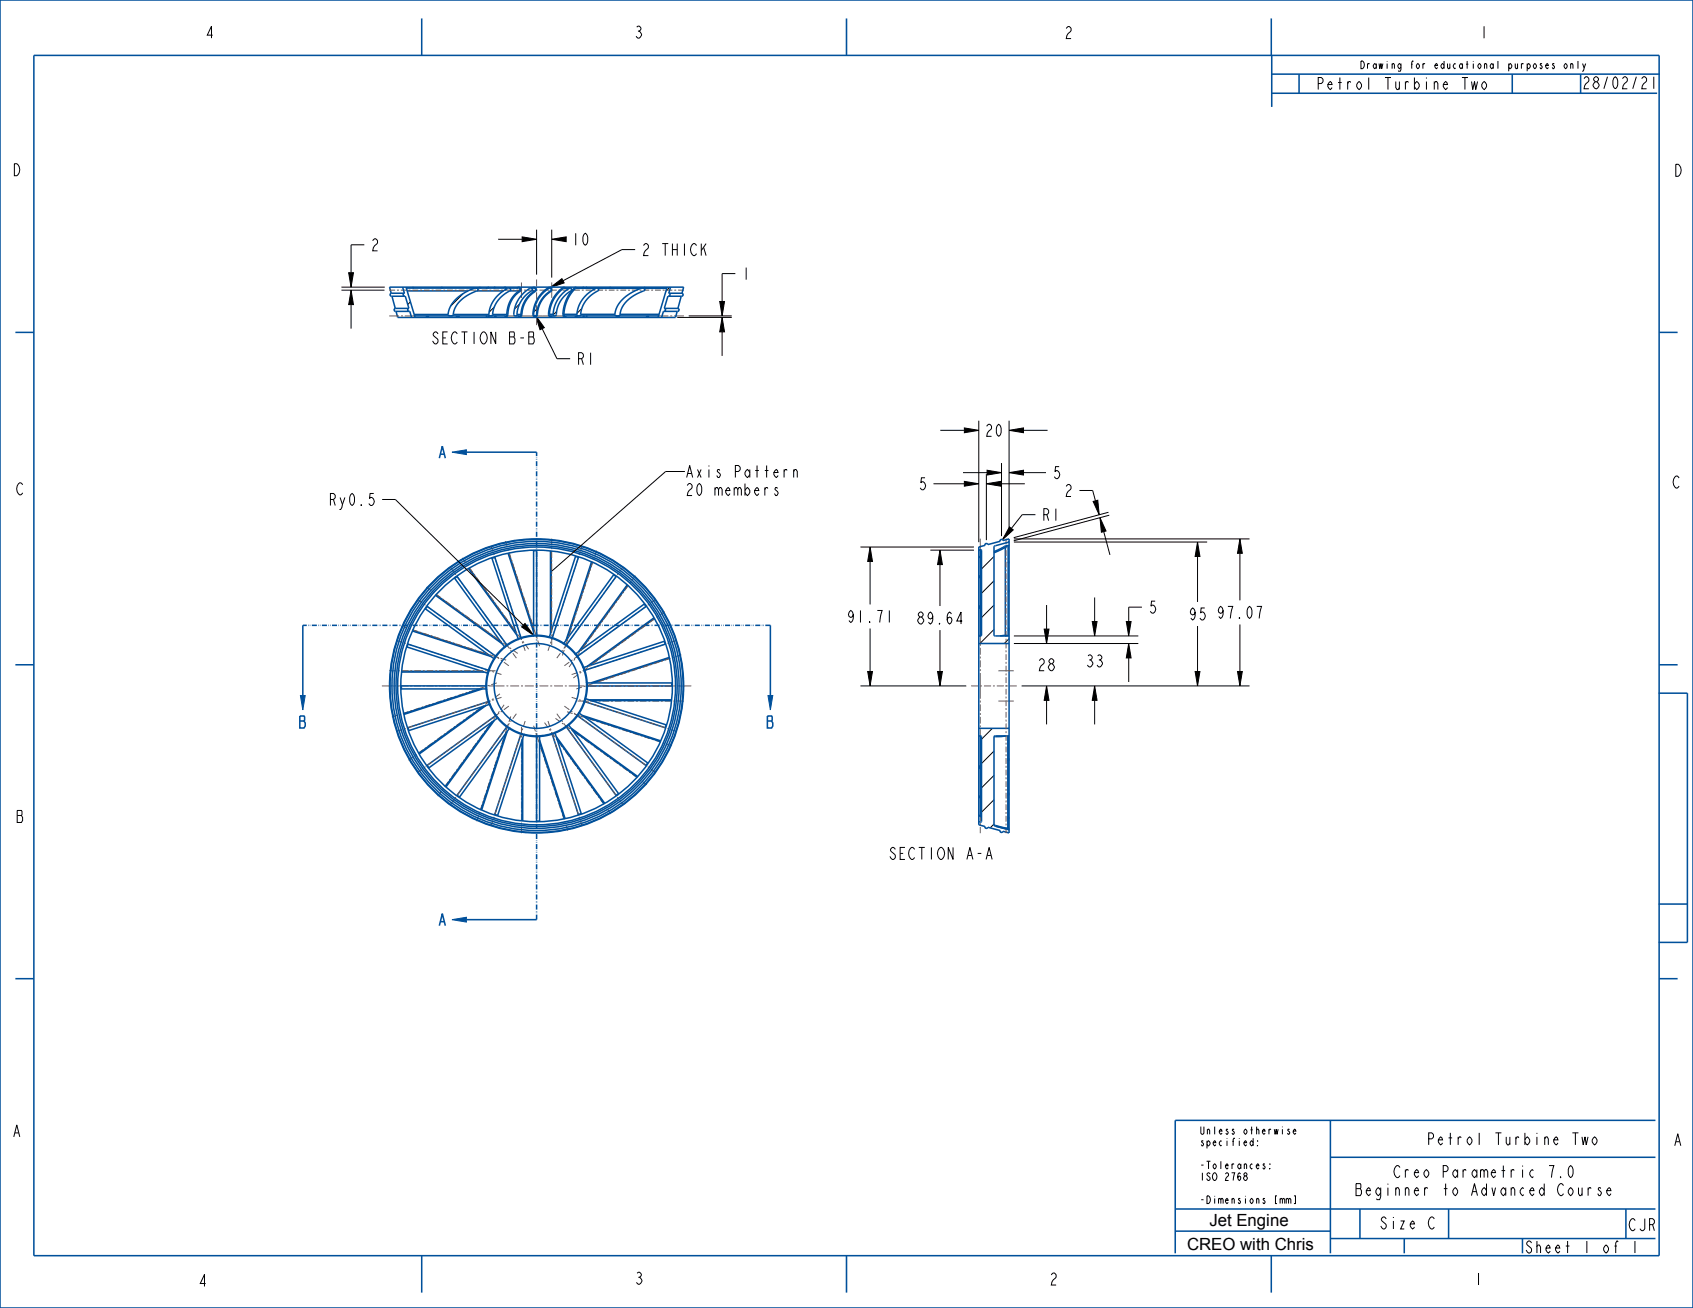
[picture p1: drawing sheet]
<svg xmlns="http://www.w3.org/2000/svg" width="559mm" height="432mm" viewBox="0 0 559 432" stroke-linecap="round" stroke-linejoin="round" font-family="sans-serif">
<path d="M253.5 229.6h1.6l-.8 4.8z" fill="#00509b"/>
<path d="M253.5 229.6h1.6l-.8 4.8z" fill="none" stroke="#00509b" stroke-width=".33"/>
<path d="M253.3 236.4h1.4l.2 .3-.2 1.3 .4 .7v1l-.4 .6h-1.4zM253.3 238h1.4" fill="none" stroke="#00509b" stroke-width=".51"/>
<path d="M99.2 229.6h1.5l-.8 4.8z" fill="#00509b"/>
<path d="M99.2 229.6h1.5l-.8 4.8z" fill="none" stroke="#00509b" stroke-width=".33"/>
<path d="M99 236.4h1.3l.2 .3-.2 1.3 .4 .7v1l-.4 .6h-1.3zM99 238h1.3" fill="none" stroke="#00509b" stroke-width=".51"/>
<path d="M149.2 303.6l4.7-.8v1.6z" fill="#00509b"/>
<path d="M149.2 303.6l4.7-.8v1.6z" fill="none" stroke="#00509b" stroke-width=".33"/>
<path d="M145 305.6l1-4 1 4M145.4 304.3h1.2" fill="none" stroke="#00509b" stroke-width=".51"/>
<path d="M149.2 149.3l4.7-.8v1.6z" fill="#00509b"/>
<path d="M149.2 149.3l4.7-.8v1.6z" fill="none" stroke="#00509b" stroke-width=".33"/>
<g fill="none" stroke="#00509b" stroke-width=".51">
<path d="M0 0h558.8v431.8h-558.8zM11.2 18.3h536.4v396.2h-536.4zM139.2 6.1v12.2M279.4 6.1v12.2M419.6 6.1v12.2M419.8 18.2v17.1M419.8 30.8h127.2M419.8 24.5h128.1M428.8 24.5v6.3M499.1 24.5v6.3M129.1 96.8l-.3 .6 .4 .4h4.4M129.1 96.8l-.5-2h97l-.5 2"/>
<path d="M129.1 96.8h4.4M129.4 97.8l1.1 4M132.9 94.8l.6 2M133.5 96.8l-.4 .6 .5 .4M133.6 97.8l1.4 4M134 94.8l3 10M134.1 95.1h32.5l.4 .4M134.4 96h20.1M136.5 95v.1M136.5 95l.1 .1M136.5 95l-.4 .1M146.1 95l.1 .1"/>
<path d="M146.1 95l-.6 .1M146.1 95v.1M157.4 96l.4-.3-.1-.4-1.2-.1-2.9 1.3-2.4 1.6-2.3 2.7-.7 1.4-.3 1.6M157.4 96l-3 1.4-2.6 2-1.5 2.1-.7 2.3M157.4 96h8.7M158.7 95l.2 .1M158.7 95l-.8 .1M158.7 95v.1M160.6 95l-.2 .1M160.6 94.8v.3M161.1 95h.1M161.1 95l-.2 .1"/>
<path d="M161.1 95l-.1 .1M161.1 95l.2 .1M163.1 95l-.2 .1M163.1 95l.2-.1 .3 .2M163.1 95l-.1 .1M163.1 95.1h.1M166.4 95l-.2 .1M166.4 95l.5-.1 .4 .4M166.4 95v.1M167.9 95.1l-2.4 1.4-2.2 2.2-1.3 2.4-.6 2.7M167.9 95.1l.6 .4-.2 .5M167.9 95.1h3.3l.4 .4-.2 .5"/>
<path d="M168.3 96l-2.3 1.5-1.7 1.8-1.2 2.2-.5 2.3M168.3 96h3.1M170.8 95l-.2 .1M170.8 95l.5-.1 .5 .3 .1 .6-.3 .4M170.8 95l.1 .1M171.4 96l-1.7 1.4-1.3 1.9-.8 2.1-.3 2.4M171.4 96l.2 .2M171.6 96.2l-1.6 1.4-1.2 1.8-.8 2.1-.4 2.3M175.2 95.1l-2.4 1.7-1.9 2.4-.8 1.7-.4 1.8-.1 1.2 .5 .4M175.2 95.1l.5 .4-.3 .5M175.2 95.1l1.3 .1 .3 .4-.3 .4M175.4 96l-1.9 1.5-1.5 1.8-.9 2.2-.5 2.3"/>
<path d="M175.4 96h1.1M175.8 95l-.2 .1M175.8 95l.6-.1 .5 .3 .1 .6-.4 .4M175.8 95l.1 .1M176.5 96l-1.8 1.5-1.5 1.8-.9 2.2-.4 2.3M176.5 96l.1 .2M176.6 96.2l-1.7 1.5-1.4 1.8-.9 2.1-.3 2.2M181 95l-2 1.6-1.6 2.1-1 2.4-.5 2.7M181 95l.2 .2M181 95l.5-.1 .5 .3 .1 .6-.3 .4M181.2 95.2a10.7 10.7 0 0 0-5.1 8.6M181.2 95.2a.5 .5 0 0 1 .7 .1 .5 .5 0 0 1-.2 .7"/>
<path d="M181.7 96a9.7 9.7 0 0 0-4.6 7.8M181.7 96l.1 .2M181.8 96.2l-1.8 1.5-1.3 1.8-1 2.1-.3 2.2M185.7 95l-1.8 1.6-1.5 2.2-1 2.4-.4 2.6M185.7 95l.3 .2M185.7 95l.5-.1 .4 .2M186 95.2l-1.8 1.6-1.5 2.1-1 2.4-.4 2.5M186 95.2h1.9M187.9 95.2l-2.1 1.6-1.7 2-1.1 2.4-.4 2.6M188.2 95.1l.4 .3v.4l-2.1 1.7-1.3 1.6-1.2 2.4-.4 2.5-.5 .3M188.2 95.1l-2.2 .1M188.2 95.1l-.3 .1"/>
<path d="M189.7 95l.3-.1 .3 .2M189.7 95l-1.6 1.9-1.2 2.1-.7 2.2-.4 2.6M189.7 95l.3 .2M190 95.2l-1.6 1.8-1.2 2.1-.7 2.2-.4 2.5M190 95.2h6.7M192.4 95l-.1 .1M192.4 95l.1-.1 .2 .2M192.4 95v.1M192.7 95.1h.1M193.6 95l-.1 .1M193.6 95v.1M193.6 94.9l.2 .2"/>
<path d="M193.6 94.9h.1M193.6 94.9v.1M193.6 94.8v.2M196.7 95.2h.7l.1 .6-2.4 1.7-1.7 1.8-1.2 2.2-.5 2.3M196.7 95.2l-2.5 1.6-1.9 1.9-1.3 2.5-.6 2.6M197.3 95.2h14.2M201.7 95l.1 .1M201.7 95l-.1 .1M201.7 95l-.8 .1M211.5 95.2h1l.3 .5-3.6 1.9-2.3 1.8-1.6 2.1-.6 2.3M211.5 95.2l-3.2 1.5-2.9 2.2-1.7 2.3-.7 2.6M212.4 95.2h7.7"/>
<path d="M213 95l.1 .1M213 95v.1M213 95l-.6 .1M220.1 95.1l-30.1 .1M220.2 94.8l-3 10M220.6 97.8l-1.3 4M220.7 96.8l.4 .6-.5 .4M220.7 96.8h4.4M221.3 94.8l-.6 2M224.8 97.8l-1 4M225.1 96.8l.4 .6-.5 .4h-4.4M5.1 109.7h6.1"/>
<path d="M130.5 101.8l-.4 .6 .5 .4h4.5M130.5 101.8h4.5M130.7 102.8l.6 2h91.7l.5-2M135 101.8l-.4 .6 .5 .4M135.1 102.8l.7 2M136.7 103.8h11.2M140.7 104.3l.4 .3 .3-.3M141.3 104.3h.1M147.9 103.8l.2 .3 .6 .2 .6-.1 .3-.4M149.6 103.8h11.8M150.6 104.3l.5 .3 .5-.3M160.4 104.3l.2 .2"/>
<path d="M160.6 104.3v.5M161 104.3h.2M161.4 103.8l.5 .5 .7-.5M161.4 104.3l-.1 .2-.2-.2M162.6 103.8h4.7M163.2 104.3l.3 .2 .3-.2M167.3 103.8l-.4 .5h-30M167.3 103.8h.3M167.6 103.8l-.4 .7-.6-.2M170.6 103.8l-.5 .5M170.6 103.8h1.3M171.9 103.8h.4"/>
<path d="M171.9 103.8l-.3 .5h-1.5M172.3 103.8l-.5 .7-.8-.2M175.9 103.8h.2M175.9 103.8l.2 .5 .5 .2 .5-.2 .3-.5M176.1 103.8a.5 .5 0 0 0 .5 .5 .5 .5 0 0 0 .5-.5M177.1 103.8h.3M181 103.8l.5 .7 .8-.2M181 103.8h.3M181.3 103.8l.4 .5h1.4M181.3 103.8h1.3M182.6 103.8l.5 .5M185.8 103.8l.4 .7 .7-.2"/>
<path d="M185.8 103.8h.3M186.1 103.8l.5 .5h30.8M186.1 103.8h4.3M189.8 104.3l.4 .2 .3-.2M190.4 103.8l.6 .5 .7-.5M191.7 103.8h11.3M192.5 104.3l.1 .2 .2-.2M192.9 104.3h-.1M193.6 104.3v.2M193.6 104.5h.1M193.6 104.5v.3M193.9 104.3l-.3 .2"/>
<path d="M203 103.8l.2 .3 .6 .2 .6-.1 .3-.4M203.4 104.3l.5 .3 .5-.3M204.7 103.8h12.8M213.4 104.3l.3 .3 .4-.3M213.5 104.3h.1M219.1 102.8l-.7 2M219.3 101.8l.4 .6-.6 .4M219.3 101.8h4.5M223.8 101.8l.3 .6-.5 .4h-4.5M547.6 109.7h6.1M145 151.3l1-4 1 4M145.4 149.9h1.2"/>
<path d="M153.9 149.3h23.2M325.1 179.9v.1M330.1 178.6v.1M330.1 178.7l-4.1 1.1a.5 .5 0 0 0-.6-.4 .5 .5 0 0 0-.3 .6l-2 .6v91.7l2 .5a.5 .5 0 0 0 .3 .6 .5 .5 0 0 0 .6-.3l4.1 1.1M330.1 178.7a.5 .5 0 0 1 .3-.6 .5 .5 0 0 1 .6 .3l2.1-.5v97.1l-2.1-.6a.5 .5 0 0 1-.6 .4 .5 .5 0 0 1-.3-.6M333.1 178.9l-4.6 1.3-.4 .3v29.2l.5 .2h4.5M143.7 196.5l22.1 16M143.9 196.3l21.4 15.6M150.8 190.2h.1M150.8 190.2l-.3 .4-.5 .2 16.5 22.7M150.8 190.2l16.5 22.7M154.6 187.7l16 22"/>
<path d="M154.8 187.6l15.6 21.4M163.3 183.8h.1M163.3 183.8l-.4 .4-.6-.1 8.7 26.8M163.3 183.8l8.6 26.7M167.7 182.6l8.4 25.9M167.9 182.6l8.2 25.2M177.1 181.6h.1M177.1 181.6l-.5 .2-.5-.2v28.1M177.1 181.6v28.1M181.7 181.9v27.2M181.9 181.9v26.5M191 183.8h-.6l-.4-.3-8.7 26.7"/>
<path d="M191 183.8l-8.7 26.7M191 183.8h.1M195.3 185.5l-8.5 25.9M195.5 185.6l-8.2 25.2M203.5 190.2l-.6-.2-.3-.4-16.5 22.7M203.5 190.2l-16.5 22.7M203.5 190.2h.1M207 193.1l-16 22M207.2 193.2l-15.6 21.5M323.1 181.6l.9 .1M323.3 181.6h.1M323.3 181.6l.3 .2"/>
<path d="M323.5 184l.1 .1M323.6 190.6h.1M323.6 199.9l-.4 .6 .4 .4M323.6 190l-.4 .4 .4 .3M323.6 183.6l-.4 .3 .3 .1M323.6 181.8v27.9M324 181.7l-.4 .1M324 181.7v28M331.5 180.4l-3.4 1.7M331.5 180.4l.3 .3M331.8 180.7l-3.7 1.8M331.8 180.7v29"/>
<path d="M332.7 195.4l.1 .1M332.7 180.4l-.9 .3M332.7 180.4v29.3M332.7 194.8l.1 .7M332.7 185.4l.1 .5M332.7 185.8v.1M332.8 180.3h.1M332.8 180.3l-.1 .1M332.8 195.5l-.1 .1M332.8 185.9l-.1 .1M332.8 180.3l.1-.2h-.3l-1.1 .3M332.8 185.9h-.1"/>
<path d="M5.1 219.5h6.1M99.9 206.4v23.2M134.5 212.6h.1M134.5 212.6l26.7 8.7M134.5 212.6v.5l-.3 .4 26.7 8.7M136.1 208.3l26 8.4M136.2 208.1l25.2 8.2M140.9 200.1h.1M140.9 200.1l22.7 16.5M140.9 200.1l-.2 .5-.4 .3 22.7 16.5M163 217.4l.1 .4M163 217.4l-1.8 3.9"/>
<path d="M163.6 216.6l-.6 .8M163.9 216.5l-.3 .1M166.5 213.5v.3M166.5 213.5l-2.9 3.1M167.3 212.9l-.8 .6M167.3 212.9h.3M171 210.9l-.1 .3M171 210.9l-3.7 2M171.9 210.5l-.9 .4M171.9 210.5l.4 .2M176.1 209.8l-4.2 .7M176.1 209.7l-.2 .3"/>
<path d="M177.1 209.7h-1M177.1 209.7l4.2 .6M177.1 209.7l.3 .2M181.3 210.2l-.3 .2M181.3 210.2l1 .3M182.3 210.5l3.8 1.9M182.3 210.5l.2 .3M186.1 212.3l-.3 .1M186.1 212.3l.9 .6M187 212.9l3 2.9M187 212.9v.3M189.7 215.8h.3"/>
<path d="M190 215.8l.7 .8M190.7 216.6l-.1 .4M190.7 216.6l2 3.7M213.4 200.1l-.5-.3-.1-.5-22.8 16.5M213.4 200.1h.1M213.4 200.1l-22.7 16.5M215.9 203.9l-22.1 16.1M216 204.2l-21.4 15.5M219.7 212.6l-.3-.4v-.5l-26.7 8.6M219.7 212.6l-26.7 8.7M219.7 212.6h.1M220.9 217l-25.9 8.5"/>
<path d="M221 217.3l-25.2 8.2M254.3 206.4v23.2M323.1 212.4h10M323.6 209.7l-.2 .2M324 209.7h-.4M324 209.7l-.9 .2M331.8 209.7l-.1 .2M331.8 209.7l-1.7 .2M332.7 208l.1 .1M332.7 209.7l.2 .2M332.7 209.7h-.9M332.7 207.3l.1 .8"/>
<path d="M332.8 208.1l-.1 .1M547.6 219.5h6.1M132.3 226.4h.1M132.3 226.4h28.1M132.3 226.4l.2 .5-.2 .5h28.1M132.5 221.9h27.3M132.6 221.6h26.5M158.5 227.4l-25.3 8.2M159.2 227.4l-25.9 8.5M159.7 233.1l-21.5 15.6M160.4 226.4v1M160.4 232.9l-22.1 16"/>
<path d="M160.4 227.4l.3 .3M160.4 227.4l.8 4.2M160.6 226.2l-.2 .2M160.9 222.2l.2 .3M160.9 222.2l-.5 4.2M161.2 231.6l.3 .9M161.2 231.6l-26.7 8.7M161.2 221.3l-.3 .9M161.3 231.3l-.1 .3M161.5 221.1l-.3 .2M161.5 232.5l.3 .2M161.5 232.5l-26.7 8.7v-.5l-.3-.4"/>
<path d="M161.5 232.5l2.1 3.8M162.6 238.2l-15.6 21.5M163.2 237.8l-16 22M163.6 236.3l.6 .8M163.6 236.3l-22.8 16.5M163.6 235.9v.4M164.2 237.1h.3M164.2 237.1l-22.8 16.5-.1-.5-.5-.3M164.2 237l3.1 3M167.2 239.6l.1 .4M167.3 240l.8 .5M167.3 240l-16.5 22.7"/>
<path d="M186.6 239.9l.3 .1M186.9 240l-3.7 2M186.9 240l16.5 22.7M187.7 239.4l-.8 .6M187.7 239.4l16.5 22.7-.5 .2-.3 .4M187.8 239l-.1 .4M190.7 236.3h-.4M190.7 236.3l-3 3.1M190.7 236.3l22.7 16.5M191.1 235.1l.1 .4M191.2 235.5l22.7 16.5-.4 .3-.1 .5M191.2 235.5l-.5 .8"/>
<path d="M192.2 236.2l25.9 8.4M192.4 220.2l.3 .1M192.7 220.3l.3 1M192.8 236.6l25.2 8.2M193 231.6l-.3 .2M193 231.6l-1.8 3.8M193 231.6l26.7 8.7M193 221.3l-.1 .3M193 221.3l.8 4.2M193.1 230.4l.2 .3M193.3 230.7l-.3 .9M193.3 230.7l26.7 8.6-.3 .5v.5"/>
<path d="M193.6 225.2l.2 .3M193.8 225.5l.1 1M193.8 225.5h28.1l-.2 .4 .2 .6M193.9 226.5l-.3 .2M193.9 226.5l-.6 4.2M193.9 226.5h28M194.4 231h27.3M195.2 231.3h26.5M221.9 226.5h.1M547.5 228.8h9.4v82.3h-9.4M134.5 240.3h.1M140.8 252.8h.1"/>
<path d="M166.9 242.1l-8.1 25.2M167.4 241.5l-8.4 25.9M168.1 240.5l-16.5 22.8-.3-.5-.5-.1M168.1 240.5l3.8 1.9M168.4 240.5h-.3M171.8 242.1l.1 .3M171.9 242.4l1 .2M171.9 242.4l-8.6 26.7M172.3 244.5v26.5M172.5 243.8v27.2M172.9 242.6l-8.7 26.8-.4-.4-.5 .1M172.9 242.6l4.2 .6"/>
<path d="M173.2 242.5l-.3 .1M176.9 242.9l.2 .3M177.1 243.2v28.1M178.1 243.1l-1 .1M178.1 243.1v28.1l-.5-.1-.5 .2M178.1 245.1l8.2 25.2M178.1 244.3l8.4 26M178.3 242.9l-.2 .2M182 242.2l.3 .2M182.3 242.4l-4.2 .7M182.3 242.4l8.7 26.7M183.2 242l8.7 26.8-.5-.1-.4 .4"/>
<path d="M183.2 242l-.9 .4M183.4 241.7l-.2 .3M183.6 243.2l16 22M183.8 243.9l15.6 21.4M188.4 240.3l22.1 16.1M188.9 241l21.4 15.5M213.4 252.8h.1M219.7 240.3h.1M323.1 242.9l.9 .3v28l-.9 .1M323.1 240.4h10M323.6 252.8l-.4 .4 .4 .5M323.6 242.9v26.1"/>
<path d="M328.1 243.2v29.2M331.9 242.9l-3.8 .3M332.7 251h.1M332.7 242.9v30.6M332.7 250.2l.1 .8M332.8 251l-.1 .1M333.1 242.9h-4.5l-.5 .3M150.8 262.7h.1M163.3 269.1h.1M177.1 271.3h.1M191 269.1h.1M203.4 262.7h.1"/>
<path d="M323.5 269.2l-.2 .1 .7 .4M323.6 262.7l-.4 .3 .4 .4M323.6 269l-.1 .2M323.6 262.8h.1M323.6 269l.4 .3M325.1 272.8v.2M328.1 272.4l4.6 1.1M328.1 272.4l.5 .3M328.6 272.7l4.5 1.2M328.6 272.7l4.2 1M330.1 274.2v.1M332.7 273.5l.1 .2"/>
<path d="M332.7 273.5h.1M332.7 270.1l.1 .1M332.7 262.3l.1 .1M332.7 269.8l.1 .4M332.7 261.8l.1 .6M332.8 262.4h-.1M332.8 270.2h-.1M332.8 273.6v.1M547.5 298.4h9.4M153.9 303.6h23.2M5.1 323.1h6.1M547.6 323.1h6.1"/>
<path d="M439.1 369.9v43.8M546.4 369.9h-158.5v43.8M387.9 399.1h158.5M439.1 382h107.3M448.9 399.1v9.8M478.1 399.1v9.8M536.7 399.1v9.8M139.2 414.5v12.2M279.4 414.5v12.2M387.9 406.4h51.2M419.6 414.5v12.2M439.1 408.9h107.3"/>
<path d="M463.5 408.9v4.8"/>
<circle cx="177.1" cy="226.4" r="48.5"/>
<circle cx="177.1" cy="226.4" r="48.4"/>
<circle cx="177.1" cy="226.4" r="47.7"/>
<circle cx="177.1" cy="226.4" r="47"/>
<circle cx="177.1" cy="226.4" r="46.4"/>
<circle cx="177.1" cy="226.4" r="45.9"/>
<circle cx="177.1" cy="226.4" r="44.8"/>
<circle cx="177.1" cy="226.4" r="16.5"/>
<circle cx="177.1" cy="226.4" r="14"/>
</g>
<path d="M254.3 206.4h-154.4M177.1 303.6v-154.3" fill="none" stroke="#00509b" stroke-width=".51" stroke-dasharray="1.7 .5 .2 .3 .2 .5" stroke-linecap="butt"/>
<g fill="none" stroke="#000" stroke-width=".33">
<path d="M523.4 21l-.5 1.5M164.4 79h7.9M172.3 78.2l4.8 .8-4.8 .8zM177.1 75.8v14.9M182.1 79l4.8-.8v1.6zM182.1 75.8v15.9M112.7 95.8h14.2M112.7 94.8h14.3M115.1 90h1.6l-.8 4.8zM115.9 95.8l.8 4.8h-1.6zM120.2 80.8h-4.3v9.2M133 94.8l-.1 .1"/>
<path d="M135.5 99.7l-.9 .8M152.9 96.9l-4.2 4.2M181.6 94.9l3.9-2.9 .7 1.4zM209.6 82.4h-4.3l-19.5 10.3M212.8 95.8l-.2 .1M221.1 94.8l-1.3 1.3M237.6 99.5h1.5l-.8 4.8zM242.7 90.3h-4.4v9.2M115.9 100.6v7.9M163.1 101.4l-1.7 1.7M171.5 100.4l-1.7 1.6M176.8 104.2l2.9 4-1.5 .7z"/>
<path d="M177.5 101.7l-1.3 1.3M178.9 108.5l4.9 9.9h4.4M183.7 102.8l-1.1 1.1M192 101.9l-1.6 1.5M204.6 104l-.1 .1M223.5 104.8h18M227.3 104.3h14.2M238.3 104.8l.8 4.8h-1.5zM238.3 109.6v7.9M323.1 138.9v40.1M333.1 138.9v37.4M226.1 155.7h-6.4l-37.6 32.9"/>
<path d="M308.1 159.7h10.2M310.4 142.1h7.9M317.9 156h7.9M318.3 158.9l4.8 .8-4.8 .8zM318.3 141.3l4.8 .8-4.8 .8zM325.6 159.7l4.7-.8v1.6zM325.6 156.5v21.8M325.8 155.2l4.8 .8-4.8 .8zM330.3 159.7h8M330.6 152.9v24.1M333.1 156l4.7-.8v1.6zM333.1 142.1l4.7-.8v1.6z"/>
<path d="M337.8 156h7.4M337.8 142.1h8M126.1 164.9h4.4l42.2 41.5M333.1 178.7l-.3 .3M333.2 173.9l1.2 1-3.5 3.3zM334.7 178.9h63.7M334.7 177.9h77.7M341.8 169.9h-4.4l-3.6 4.5M356.3 161.9h4.4l.9 3.4M360.8 165.5l1.5-.4 .5 4.8zM363.1 170.9l2 4.4-1.6 .4zM364.3 175.5l2.1 7.7"/>
<path d="M365.9 169.1l-31.3 8.4M366.1 170.1l-31.5 8.4M395.3 178.9l.8 4.8h-1.6zM409.3 177.9l.7 4.8h-1.5zM284 180.6h37.5M287.2 180.6l.8 4.7h-1.6zM287.2 185.3v14.2M307.1 181.6h14.4M310.3 181.6l.7 4.8h-1.5zM310.3 186.4v13.7M323.2 180.5l-.1 .2M328.1 183.7l-4.1 4.1"/>
<path d="M328.1 191.7l-4.1 4.2M328.1 199.8l-4.1 4.1M345.4 199.7v8M361.3 197.2v8M395.3 183.7v15M409.3 182.7v15.5M173.3 205.8l2.8 3.9-3.9-2.7zM287.2 207.5v14.2M310.3 208v13.7M328.1 207.8l-4.7 4.6M333.1 210.8l-1.6 1.6M334.7 212.4h41"/>
<path d="M334.7 209.9h41M344.6 207.7h1.6l-.8 4.7zM360.5 205.2h1.6l-.8 4.7zM371.8 205.2h1.5l-.8 4.7zM372.5 212.4l.8 4.8h-1.5zM372.5 217.2v7.9M376.9 200.4h-4.4v4.8M395.3 206.7v15M409.3 206.1v15.6M284 226.4h34.9M286.4 221.7h1.6l-.8 4.7zM309.5 221.7h1.5l-.7 4.7z"/>
<path d="M337.2 226.4h75.2M345.4 226.4l.8 4.8h-1.6zM345.4 231.2v7.9M361.3 226.4l.8 4.8h-1.6zM361.3 231.2v7.9M394.5 221.7h1.6l-.8 4.7zM408.5 221.7h1.5l-.7 4.7zM327.6 240.4l-3.6 3.6M328.1 247.9l-4.1 4.2M328.1 256l-4.1 4.1M328.1 264l-4.1 4.1M328.1 272l-1.3 1.3"/>
</g>
<g fill="#000">
<path d="M172.3 78.2l4.8 .8-4.8 .8zM182.1 79l4.8-.8v1.6zM115.1 90h1.6l-.8 4.8zM115.9 95.8l.8 4.8h-1.6zM181.6 94.9l3.9-2.9 .7 1.4zM176.8 104.2l2.9 4-1.5 .7zM238.3 104.8l.8 4.8h-1.5zM237.6 99.5h1.5l-.8 4.8zM318.3 158.9l4.8 .8-4.8 .8zM318.3 141.3l4.8 .8-4.8 .8zM325.6 159.7l4.7-.8v1.6zM325.8 155.2l4.8 .8-4.8 .8z"/>
<path d="M333.1 156l4.7-.8v1.6zM333.1 142.1l4.7-.8v1.6zM333.2 173.9l1.2 1-3.5 3.3zM360.8 165.5l1.5-.4 .5 4.8zM363.1 170.9l2 4.4-1.6 .4zM395.3 178.9l.8 4.8h-1.6zM409.3 177.9l.7 4.8h-1.5zM287.2 180.6l.8 4.7h-1.6zM310.3 181.6l.7 4.8h-1.5zM173.3 205.8l2.8 3.9-3.9-2.7zM344.6 207.7h1.6l-.8 4.7zM360.5 205.2h1.6l-.8 4.7z"/>
<path d="M372.5 212.4l.8 4.8h-1.5zM371.8 205.2h1.5l-.8 4.7zM286.4 221.7h1.6l-.8 4.7zM309.5 221.7h1.5l-.7 4.7zM345.4 226.4l.8 4.8h-1.6zM361.3 226.4l.8 4.8h-1.6zM394.5 221.7h1.6l-.8 4.7zM408.5 221.7h1.5l-.7 4.7z"/>
</g>
<g fill="none" stroke="#785055" stroke-width=".33">
<path d="M128.5 95.8h1.9M131 95.8h.7M132.3 95.8h1.9M134.9 95.8h.6M136.1 95.8h1.9M138.7 95.8h.6M139.9 95.8h1.9M142.5 95.8h.6M143.7 95.8h2M146.3 95.8h.6M147.6 95.8h1.9M150.1 95.8h.6"/>
<path d="M151.4 95.8h1.9M153.9 95.8h.7M155.2 95.8h1.9M157.7 95.8h.7M159 95.8h1.9M161.5 95.8h.7M162.8 95.8h1.9M165.4 95.8h.6M166.6 95.8h1.9M169.2 95.8h.6M170.4 95.8h2M172.1 93.3v5"/>
<path d="M173 95.8h.6M174.2 95.8h2M176.8 95.8h.6M177.1 92.3v2.3M177.1 95.2v.7M177.1 96.5v2.3M177.1 99.5v.6M178.1 95.8h1.9M180.6 95.8h.6M181.9 95.8h1.9M182.1 93.3v5M184.4 95.8h.7"/>
<path d="M185.7 95.8h1.9M188.2 95.8h.7M189.5 95.8h1.9M192 95.8h.7M193.3 95.8h1.9M195.9 95.8h.6M197.1 95.8h1.9M199.7 95.8h.6M200.9 95.8h2M203.5 95.8h.6M204.7 95.8h2M207.3 95.8h.6"/>
<path d="M208.6 95.8h1.9M211.1 95.8h.6M212.4 95.8h1.9M214.9 95.8h.7M216.2 95.8h1.9M218.7 95.8h.7M220 95.8h1.9M222.5 95.8h.7M223.8 95.8h1.9M128.5 104.3h3.2M132.4 104.3h.6M133.6 104.3h3.3"/>
<path d="M166.9 104.3h3.2M171.5 104.3h10.3M177.1 100.7v2.4M177.1 103.7v.7M177.1 105v2.3M183.1 104.3h3.5M217.4 104.3h3.2M221.2 104.3h.7M222.5 104.3h3.2M166.8 178.7l.6 1.8M182.1 177.8v2.2M323.6 177.8v4"/>
<path d="M332.1 177.8v1.9M137.8 197.9l1.6 1.2M139.9 199.4l.5 .4M140.7 193.8l1.7 1.2M142.9 195.4l.5 .3M143.9 196.1l1.6 1.2M146 197.7l.5 .4M147.1 198.4l1.6 1.2M148.5 187.1l1.2 1.6M149.2 200l.5 .4M150.1 189.3l.4 .5M150.8 190.3l1.2 1.6"/>
<path d="M152.4 192.4l.4 .5M152.6 184.2l1.2 1.6M153.1 193.4l1.2 1.7M154.1 186.3l.4 .5M154.7 195.6l.4 .5M154.9 187.3l1.2 1.7M155.4 196.6l1.2 1.7M156.4 189.5l.4 .5M157 198.8l.4 .5M157.2 190.5l1.2 1.6M157.7 199.8l1.2 1.6M158.7 192.7l.4 .5"/>
<path d="M159.5 193.7l1.2 1.6M161 195.8l.4 .5M161.8 196.8l1.2 1.7M162.1 180.2l.6 1.8M162.9 182.6l.2 .6M163.3 183.8l.6 1.9M163.3 199l.4 .5M164.1 186.3l.2 .6M164.5 187.5l.6 1.8M165.3 189.9l.1 .6M165.6 191.1l.6 1.9M166.4 193.6l.2 .6"/>
<path d="M166.8 194.8l.6 1.8M167.6 197.2l.2 .6M167.6 181.1l.2 .6M168 198.4l.6 1.9M168 182.3l.6 1.8M168.8 184.7l.2 .6M169.2 185.9l.6 1.9M170 188.4l.2 .6M170.4 189.6l.6 1.8M171.2 192l.2 .6M171.6 193.2l.6 1.9M172.4 195.7l.2 .6"/>
<path d="M172.8 196.9l.6 1.8M173.6 199.3l.2 .6M182.1 180.7v.6M182.1 181.9v2.2M182.1 184.8v.6M182.1 186v2.3M182.1 188.9v.6M182.1 190.2v2.2M182.1 193v.6M182.1 194.3v2.2M182.1 197.1v.6M182.1 198.4v2.2"/>
<path d="M186.2 198.4l-.6 1.9M186.6 197.2l-.2 .6M187.4 194.8l-.6 1.8M187.8 193.6l-.2 .6M188.6 191.1l-.6 1.9M189 189.9l-.2 .6M189.8 187.5l-.6 1.8M190.2 186.3l-.2 .6M191 183.8l-.6 1.9M191 200l-.6 1.8M191.3 182.6l-.2 .6M191.4 198.8l-.2 .6"/>
<path d="M192.1 180.2l-.6 1.8M192.2 196.3l-.6 1.9M192.5 195.1l-.2 .6M193.3 192.7l-.6 1.8M193.7 191.5l-.2 .6M194.5 189l-.6 1.9M194.9 187.8l-.2 .6M195.7 185.4l-.6 1.8M196.1 184.2l-.2 .6M196.5 199.8l-1.2 1.6M196.9 181.7l-.6 1.9M197.2 198.8l-.4 .5"/>
<path d="M198.8 196.6l-1.2 1.7M199.5 195.6l-.3 .5M201.1 193.4l-1.2 1.7M201.8 192.4l-.3 .5M202.8 199.6l-1.2 1.6M203.4 190.3l-1.2 1.6M203.6 198.5l-.4 .5M204.1 189.3l-.3 .5M205.1 196.4l-1.2 1.6M205.7 187.1l-1.2 1.6M205.9 195.4l-.4 .5M207.4 193.2l-1.2 1.7"/>
<path d="M208.2 192.2l-.4 .5M209.7 190l-1.2 1.7M214.3 199.4l-.5 .4M216.4 197.9l-1.6 1.2M332.1 180.4v.6M332.1 181.6v2M332.1 184.2v.6M332.1 185.4v2M332.1 188v.6M332.1 189.3v1.9M332.1 191.8v.6M332.1 193.1v1.9"/>
<path d="M332.1 195.6v.7M332.1 196.9v1.9M332.1 199.4v.7M130.9 211.4l1.8 .6M132.4 206.7l1.9 .6M133.3 212.2l.6 .2M134.5 212.6l1.9 .6M134.9 207.5l.6 .2M136.1 207.8l1.8 .6M137 213.4l.6 .2M138.2 213.8l1.8 .6M138.5 208.6l.6 .2"/>
<path d="M139.7 209l1.9 .6M140.6 214.6l.6 .2M140.9 200.2l1.7 1.2M141.8 215l1.9 .6M142.2 209.8l.6 .2M143.1 201.7l.5 .4M143.4 210.2l1.8 .6M144.1 202.5l1.7 1.2M144.3 215.8l.6 .2M145.5 216.2l1.8 .6M145.8 211l.6 .2M146.3 204l.5 .4"/>
<path d="M147 211.4l1.8 .6M147.3 204.8l1.6 1.2M147.9 216.9l.6 .2M149.1 217.3l1.8 .6M149.4 206.3l.5 .4M149.4 212.2l.6 .2M150.2 200.7l1.7 1.2M150.5 207.1l1.6 1.2M150.6 212.6l1.9 .6M151.5 218.1l.6 .2M152.4 202.3l.5 .4M152.6 208.6l.5 .4"/>
<path d="M152.7 218.5l1.9 .6M153.1 213.4l.6 .2M153.4 203l1.6 1.2M153.6 209.4l1.7 1.2M154.3 213.8l1.8 .6M155.2 219.3l.6 .2M155.5 204.6l.6 .4M155.8 210.9l.5 .4M156.4 219.7l1.8 .6M156.6 205.3l1.6 1.2M156.7 214.6l.6 .2M156.8 211.7l1.6 1.2"/>
<path d="M157.9 215l1.9 .6M158.7 206.9l.5 .4M158.9 213.2l.6 .4M159.3 201.9l.4 .5M159.7 207.6l1.7 1.2M160 214l1.6 1.2M160 203l1.2 1.6M160.4 215.7l.6 .2M161.6 216.1l1.8 .6M161.6 205.1l.4 .5M161.9 209.2l.5 .4M162.1 215.5l.5 .4"/>
<path d="M162.3 206.1l1.2 1.7M162.9 209.9l1.6 1.2M163.1 216.3l1.7 1.2M163.9 208.3l.4 .5M164 216.9h.1M164 216.9l.6 .2M164.1 200l1.2 1.6M164.7 209.3l1.1 1.6M165 211.5l.6 .4M165.2 217.3l1.9 .6M165.3 217.8l.5 .4M165.7 202.2l.3 .5"/>
<path d="M166.1 212.2l1.6 1.2M166.2 211.4l.4 .5M166.3 218.6l1.6 1.2M166.4 203.2l1.2 1.6M167 212.5l1.1 1.6M168 205.3l.3 .5M168.2 213.8l.5 .4M168.5 214.6l.4 .5M168.7 206.4l1.2 1.6M168.8 200.9l.2 .6M169.2 202.1l.6 1.8M169.2 214.5l1.7 1.2"/>
<path d="M169.3 215.6l1.1 1.7M170 204.5l.2 .6M170.3 208.5l.3 .5M170.4 205.7l.6 1.9M171 209.5l1.2 1.7M171.2 208.2l.2 .6M171.6 209.4l.6 1.8M172.4 211.8l.2 .6M172.6 211.7l.3 .5M172.6 211.7h.1M172.7 213l.6 1.9M173.3 212.7l1.2 1.6"/>
<path d="M173.9 200.5l.6 1.9M174.7 203l.2 .6M175.1 204.2l.6 1.8M175.9 206.6l.2 .6M176.3 207.8l.6 1.9M177.1 210.3l.2 .6M177.5 211.5l.6 1.8M181.5 213l-.6 1.9M181.9 211.8l-.2 .6M182.1 201.2v.6M182.1 202.5v2.2M182.1 205.3v.7"/>
<path d="M182.1 206.6v2.2M182.1 209.4v.7M182.1 210.7v2.2M182.7 209.4l-.6 1.8M183.1 208.2l-.2 .6M183.8 205.7l-.6 1.9M184.2 204.5l-.2 .6M185 215.6l-1.2 1.7M185 202.1l-.6 1.8M185.4 200.9l-.2 .6M185.7 214.6l-.4 .5M185.7 214.6h.1"/>
<path d="M186.2 214.6l-.6 1.8M186.6 213.4l-.2 .6M187.3 212.5l-1.2 1.6M187.4 210.9l-.6 1.9M187.8 209.7l-.2 .6M187.9 218.6l-1.6 1.2M188 211.4l-.4 .5M188.6 207.3l-.6 1.8M188.9 217.8l-.5 .4M188.9 217.8h.1M189 206.1l-.2 .6M189 218.6l-1.2 1.6"/>
<path d="M189.6 209.3l-1.2 1.6M189.8 217.5l-.4 .6M189.8 203.6l-.6 1.9M190.2 202.4l-.2 .6M190.3 208.3l-.4 .5M191.1 216.3l-1.6 1.2M191.3 215.4l-1.2 1.6M191.9 206.1l-1.2 1.7M192.1 214.4l-.4 .5M192.1 215.5l-.5 .4M192.6 205.1l-.4 .5M193.6 212.2l-1.2 1.7"/>
<path d="M194.2 203l-1.2 1.6M194.3 214l-1.7 1.2M194.4 211.2l-.4 .5M194.9 201.9l-.4 .5M195.1 219.6l-.6 .4M195.3 213.2l-.5 .4M195.9 209.1l-1.2 1.6M196.7 208l-.4 .6M197.2 218l-1.6 1.2M197.4 211.7l-1.6 1.2M197.8 219.7l-1.8 .6M198.2 205.9l-1.2 1.6"/>
<path d="M198.2 217.3l-.5 .4M198.5 210.9l-.6 .4M199 204.9l-.4 .5M199 219.3l-.6 .2M200.4 215.7l-1.7 1.2M200.5 202.7l-1.2 1.7M200.6 209.4l-1.6 1.2M201.3 201.7l-.4 .5M201.4 215l-.5 .4M201.5 218.5l-1.9 .6M201.6 208.6l-.5 .4M202.7 218.1l-.6 .2"/>
<path d="M203.5 213.4l-1.6 1.2M203.8 207.1l-1.7 1.2M204.6 212.7l-.6 .3M204.8 206.3l-.5 .4M205.1 217.3l-1.8 .6M206.3 216.9l-.6 .2M206.7 211.1l-1.6 1.2M206.9 204.8l-1.6 1.2M207.7 210.4l-.5 .3M208 204l-.6 .4M208.8 216.2l-1.9 .6M209.9 208.8l-1.7 1.2"/>
<path d="M210 215.8l-.6 .2M210.1 202.5l-1.6 1.2M210.9 208.1l-.5 .3M211.1 201.7l-.5 .4M212.4 215l-1.8 .6M213 206.5l-1.6 1.2M213.3 200.2l-1.7 1.2M213.6 214.6l-.6 .2M214 219.7l-1.9 .6M214.1 205.8l-.5 .3M215.2 219.3l-.6 .2M216.1 213.8l-1.9 .6"/>
<path d="M216.2 204.2l-1.6 1.2M217.2 203.5l-.5 .3M217.3 213.4l-.6 .2M217.6 218.5l-1.8 .6M218.8 218.2l-.6 .1M219.4 201.9l-1.7 1.2M219.7 212.6l-1.8 .6M220.9 212.2l-.6 .2M221.2 217.4l-1.8 .6M222.5 217l-.6 .2M223.3 211.4l-1.8 .6M224.9 216.2l-1.8 .6"/>
<path d="M323.6 209.7v2.3M323.6 212.6v.6M323.6 213.9v2.2M323.6 216.7v.7M323.6 218v2.3M332.1 200.7v1.9M332.1 203.2v.7M332.1 204.5v1.9M332.1 207.1v.6M332.1 208.3v1.9M332.1 210.9v.6M332.1 212.1v2"/>
<path d="M332.1 214.7v.6M332.1 216v1.9M332.1 218.5v.6M332.1 219.8v1.9M126 226.4h4.7M128.5 221.4h2.2M131.2 236.1l-1.9 .6M131.3 226.4h.7M131.3 221.4h.7M132.4 235.7l-.6 .2M132.6 226.4h2.2M132.6 221.4h2.2"/>
<path d="M134.8 234.9l-1.8 .6M135.4 226.4h.7M135.4 221.4h.7M136 234.5l-.6 .2M136.4 239.7l-1.9 .6M136.7 226.4h2.2M136.7 221.4h2.2M137.6 239.3l-.6 .2M138.5 233.7l-1.9 .6M139.6 226.4h.6M139.6 221.4h.6M139.7 233.4l-.6 .1"/>
<path d="M140 238.5l-1.8 .6M140.8 226.4h2.2M140.8 221.4h2.2M141.2 238.1l-.6 .2M142.1 232.6l-1.8 .6M143.3 232.2l-.6 .2M143.7 237.3l-1.9 .6M143.7 226.4h.6M143.7 221.4h.6M144.9 236.9l-.6 .2M144.9 226.4h2.2M144.9 221.4h2.2"/>
<path d="M145.8 231.4l-1.9 .6M147 231l-.6 .2M147.3 236.1l-1.8 .6M147.8 226.4h.6M147.8 221.4h.6M148.5 235.7l-.6 .2M149 226.4h2.3M149 221.4h2.3M149.4 230.2l-1.8 .6M150.2 239.8l-.5 .4M150.6 229.8l-.6 .2M150.9 234.9l-1.8 .6"/>
<path d="M151.9 226.4h.6M151.9 221.4h.6M152.1 234.6l-.6 .1M152.3 238.3l-1.6 1.2M153 229l-1.8 .6M153.1 226.4h2.3M153.1 221.4h2.3M153.3 237.5l-.5 .4M154.2 228.6l-.6 .2M154.6 233.8l-1.9 .6M155.5 236l-1.6 1.2M155.8 233.4l-.6 .2"/>
<path d="M156 226.4h.6M156 221.4h.6M156.5 235.2l-.5 .4M156.7 227.8l-1.9 .6M157.3 226.4h2.2M157.3 221.4h2.2M157.9 227.4l-.6 .2M158.2 232.6l-1.8 .6M158.7 233.7l-1.7 1.2M158.8 220.5l.6 .2M159.4 232.2l-.6 .2M159.5 239.3l-.6 .3"/>
<path d="M159.7 232.9l-.5 .4M160 220.9l1.9 .6M160.1 226.4h.6M160.1 221.4h.6M160.3 226.6l-1.8 .6M160.9 226.4h.1M161.4 226.4h5.1M161.4 221.4h2.2M161.5 226.2l-.6 .2M161.6 237.7l-1.6 1.2M161.8 239l-1.2 1.7M161.8 231.4l-1.6 1.2"/>
<path d="M161.9 231.4l-1.9 .6M162.5 221.7h.1M162.5 231.2h.1M162.5 221.7l.6 .2M162.5 238l-.3 .5M162.6 237l-.5 .3M162.9 230.6l-.6 .4M163.1 231l-.6 .2M163.7 222.1l1.8 .6M164 225.5l-1.9 .5M164.1 235.8l-1.2 1.7M164.5 235.3h.1"/>
<path d="M164.8 235.4l-1.7 1.2M164.8 234.8l-.3 .5M165 229.1l-1.6 1.1M165.5 230.2l-1.8 .6M165.8 234.7l-.5 .3M166.4 232.7l-1.2 1.6M167.1 226.4h.7M167.8 238.9l-.2 .6M167.9 233.1l-1.6 1.2M168.1 238.8l-1.1 1.6M168.4 226.4h2.9M168.6 236.5l-.6 1.8"/>
<path d="M168.9 237.8l-.4 .5M170.4 235.6l-1.1 1.7M172 226.4h.6M172.1 240v2.2M173.2 226.4h3M173.3 238l-.6 1.9M176.1 239.6l.6 1.8M176.8 226.4h.6M178.1 226.4h2.9M179.7 238.6l1.2 1.6M180.9 238l.6 1.9M181.6 226.4h.7"/>
<path d="M182.9 226.4h2.9M183.3 237.2l1.7 1.1M183.8 235.6l1.2 1.7M185.3 237.8l.4 .5M185.5 238.7l.5 .4M185.7 238.3h.1M186 239.1h.1M186.1 238.8l1.2 1.6M186.3 233.1l1.6 1.2M186.4 226.4h.7M186.5 239.5l1.7 1.1M187.2 235l1.8 .6"/>
<path d="M187.7 226.4h5.2M188.4 234.7l.5 .3M188.7 230.2l1.8 .6M188.9 235h.1M189.5 235.4l1.6 1.2M189.6 235.8l.6 .2M190.5 222.1l-1.8 .6M190.6 231.4h2.3M190.8 236.1l1.8 .6M190.9 222.6l-1.7 1.2M191.1 231l.6 .2M191.6 237l.5 .3"/>
<path d="M191.7 221.7l-.6 .2M191.9 221.9l-.5 .4M192.1 226.8l-1.9 .6M192.3 231.4l1.9 .6M192.6 237.7l1.7 1.2M193.2 236.9l.6 .2M193.3 226.4l-.6 .2M193.5 231.4h.6M193.5 226.4h.6M194 220.3l-1.6 1.2M194.1 231.4h.1M194.1 226.4h.1"/>
<path d="M194.2 220.9l-1.9 .6M194.4 237.3l1.9 .6M194.8 231.4h2.2M194.8 226.4h2.2M194.8 239.3l.5 .3M194.8 232.2l.6 .2M195.4 220.5l-.6 .2M195.7 225.6l-1.8 .6M196 232.6l1.8 .6M196.9 238.1l.6 .2M196.9 225.3l-.6 .2M197.6 231.4h.6"/>
<path d="M197.6 226.4h.6M198.1 238.5l1.8 .6M198.4 233.4l.6 .2M198.9 231.4h2.2M198.9 226.4h2.2M199.4 224.5l-1.9 .6M199.6 233.8l1.9 .6M200.5 239.3l.6 .2M200.6 224.1l-.6 .2M201.7 231.4h.6M201.7 226.4h.6M201.7 239.7l1.9 .6"/>
<path d="M202.1 234.6l.6 .1M203 231.4h2.2M203 226.4h2.2M203 223.3l-1.8 .6M203.3 234.9l1.8 .6M204.2 222.9l-.6 .2M205.7 235.7l.6 .2M205.8 231.4h.6M205.8 226.4h.6M206.7 222.1l-1.9 .6M206.9 236.1l1.9 .6M207.1 231.4h2.2"/>
<path d="M207.1 226.4h2.2M207.9 221.7l-.6 .2M209.4 236.9l.6 .2M209.9 231.4h.7M209.9 226.4h.7M210.3 220.9l-1.8 .6M210.6 237.3l1.8 .6M211.2 231.4h2.2M211.2 226.4h2.2M211.5 220.5l-.6 .2M213 238.1l.6 .2M214 231.4h.7"/>
<path d="M214 226.4h.7M214.2 238.5l1.9 .6M215.3 231.4h2.2M215.3 226.4h2.2M216.7 239.3l.6 .2M217.9 239.7l1.8 .6M218.1 231.4h.7M218.1 226.4h.7M219.4 231.4h2.2M219.4 226.4h2.2M222.3 231.4h.6M222.3 226.4h.6"/>
<path d="M223.5 231.4h2.2M223.5 226.4h4.7M320.5 226.4h2.4M323.5 226.4h.6M323.6 220.9v.6M323.6 222.2v8.5M323.6 231.3v.6M323.6 232.5v2.3M323.6 235.4v.6M323.6 236.6v2.2M323.6 239.5v.6M324.8 226.4h2.3"/>
<path d="M327.7 226.4h.7M329 226.4h2.4M329.5 231.4h5.1M329.5 221.4h5.1M332 226.4h.6M332.1 222.3v.6M332.1 223.6v1.9M332.1 226.1v.7M332.1 227.4v1.9M332.1 229.9v.7M332.1 231.2v1.9M332.1 233.7v.7"/>
<path d="M332.1 235v1.9M332.1 237.6v.6M332.1 238.8v1.9M333.3 226.4h2.3M132.7 240.9l-1.8 .6M133.9 240.5l-.6 .2M136.5 249.8l-1.7 1.2M137.5 249l-.5 .4M139.4 253.8l-1.6 1.2M139.6 247.5l-1.6 1.2M140.4 253.1l-.5 .4M140.7 246.7l-.5 .4"/>
<path d="M142.6 251.5l-1.7 1.2M142.8 245.2l-1.6 1.2M143.6 250.8l-.5 .4M143.8 244.4l-.5 .4M145.8 249.2l-1.7 1.2M146 242.9l-1.7 1.2M146.8 248.5l-.5 .4M147 242.1l-.5 .4M148 258l-1.2 1.7M148.7 257l-.3 .5M148.9 246.9l-1.6 1.2M149.2 240.6l-1.7 1.2"/>
<path d="M149.9 246.2l-.5 .4M150.3 254.9l-1.2 1.6M151 253.8l-.3 .5M152.1 244.6l-1.6 1.2M152.6 251.7l-1.2 1.6M152.8 259.9l-.4 .6M153.1 243.9l-.5 .3M153.3 250.7l-.3 .5M154.3 257.8l-1.2 1.6M154.9 248.5l-1.2 1.7M155.1 256.8l-.4 .5M155.3 242.3l-1.7 1.2"/>
<path d="M155.6 247.5l-.3 .5M156.3 241.6l-.5 .3M156.6 254.6l-1.2 1.7M157.2 245.4l-1.2 1.6M157.4 253.6l-.4 .5M157.9 244.3l-.3 .5M158.4 240l-1.6 1.2M158.9 251.5l-1.2 1.6M159.5 242.2l-1.2 1.6M159.7 250.4l-.4 .5M160.2 241.2l-.3 .5M161.2 248.3l-1.2 1.6"/>
<path d="M161.5 258.4l-.6 1.8M161.9 257.2l-.2 .6M162 247.3l-.4 .5M162.7 254.7l-.6 1.9M163.1 253.5l-.2 .6M163.5 245.1l-1.2 1.7M163.9 251.1l-.6 1.8M164.2 249.9l-.2 .6M164.3 244.1l-.4 .5M165 247.4l-.6 1.9M165.4 246.2l-.2 .6M165.8 242l-1.1 1.6"/>
<path d="M166.2 243.8l-.6 1.8M166.2 259.9l-.6 1.8M166.6 240.9l-.4 .5M166.6 242.6l-.2 .6M166.6 258.7l-.2 .6M167.4 240.1l-.6 1.9M167.4 256.3l-.6 1.8M167.8 255.1l-.2 .6M168.6 252.6l-.6 1.9M169 251.4l-.2 .6M169.8 249l-.6 1.8M170.2 247.8l-.2 .6"/>
<path d="M171 245.3l-.6 1.9M171.4 244.1l-.2 .6M172.1 242.8v.6M172.1 244.1v2.2M172.1 246.9v.7M172.1 248.2v2.2M172.1 251v.7M172.1 252.3v2.2M172.1 255.1v.7M172.1 256.4v2.2M172.1 259.3v.6M172.2 241.7l-.6 1.8"/>
<path d="M172.6 240.5l-.2 .6M176.9 242l.2 .6M177.3 243.2l.6 1.9M178.1 245.7l.2 .6M178.5 246.9l.6 1.8M179.3 249.3l.2 .6M179.7 250.5l.6 1.9M180.5 253l.2 .6M180.9 254.2l.6 1.8M181.3 240.7l.4 .5M181.7 256.6l.1 .6M181.7 241.2h.1"/>
<path d="M181.7 240.5l.2 .6M182 257.8l.6 1.8M182.9 244.1l.2 .6M183.2 243.4l-1.2-1.7 .7 1.8M183.2 245.3l.6 1.9M183.6 243.9l.4 .5M184 247.8l.2 .6M184.3 244.9l1.2 1.6M184.4 249l.6 1.8M185.2 251.4l.2 .6M185.6 252.6l.6 1.9M185.9 247l.4 .6"/>
<path d="M186.4 255.1l.2 .6M186.6 248.1l1.2 1.6M186.8 256.3l.6 1.8M187.6 258.7l.2 .6M187.6 240.9l.4 .5M188 259.9l.6 1.8M188.2 250.2l.4 .5M188.4 242l1.2 1.6M188.7 241l.5 .4M188.9 251.2l1.2 1.7M189.7 241.8l1.6 1.1M189.9 244.1l.4 .5"/>
<path d="M190.5 253.4l.4 .5M190.7 245.1l1.2 1.7M191.2 254.4l1.2 1.6M191.8 243.3l.5 .4M192.2 247.3l.4 .5M192.8 256.5l.4 .6M192.9 244.1l1.6 1.1M193 248.3l1.2 1.6M193.5 257.6l1.2 1.6M194.5 250.4l.4 .5M195 245.6l.5 .4M195.1 259.7l.4 .5"/>
<path d="M195.3 251.5l1.2 1.6M195.8 240l1.6 1.2M196 246.4l1.7 1.1M196.8 253.6l.4 .5M197.6 254.6l1.2 1.7M197.9 241.6l.6 .3M198.2 247.9l.5 .4M199 242.3l1.6 1.2M199.2 256.8l.3 .5M199.2 248.7l1.6 1.2M199.9 257.8l1.2 1.6M201.1 243.9l.5 .3"/>
<path d="M201.3 250.2l.6 .4M201.5 259.9l.3 .6M202.1 244.6l1.7 1.2M202.4 251l1.6 1.2M204.2 240.5l.6 .2M204.3 246.2l.5 .4M204.5 252.5l.5 .4M205.3 246.9l1.6 1.2M205.4 240.9l1.8 .6M205.5 253.3l1.7 1.2M207.4 248.5l.6 .4M207.7 254.8l.5 .4"/>
<path d="M207.8 241.7l.6 .2M208.5 249.2l1.6 1.2M208.7 255.6l1.6 1.2M209 242.1l1.9 .6M210.6 250.8l.5 .4M210.8 257.1l.6 .4M211.5 242.9l.6 .2M211.6 251.5l1.7 1.2M211.9 257.9l1.6 1.2M212.7 243.3l1.8 .6M213.8 253.1l.5 .4M214.8 253.8l1.6 1.2"/>
<path d="M215.1 244l.6 .2M216.3 244.4l1.9 .6M218.8 245.2l.6 .2M220 245.6l1.8 .6M220.3 240.5l.6 .2M221.5 240.9l1.8 .6M323.6 240.7v2.2M332.1 241.4v.6M332.1 242.6v2M332.1 245.2v.6M332.1 246.5v1.9M332.1 249v.6"/>
<path d="M332.1 250.3v1.9M332.1 252.8v.6M332.1 254.1v1.9M332.1 256.6v.7M332.1 257.9v1.9M145.7 261.2l-1.2 1.6M146.4 260.2l-.4 .5M149.7 264.1l-1.2 1.7M150.5 263.1l-.4 .5M152 261l-1.2 1.6M157.9 269.3l-.6 1.8M158.3 268.1l-.2 .6"/>
<path d="M159.1 265.6l-.6 1.9M159.5 264.4l-.2 .6M160.3 262l-.6 1.8M160.7 260.8l-.2 .6M162.7 270.8l-.6 1.9M163.1 269.6l-.2 .6M163.9 267.2l-.6 1.8M164.3 266l-.2 .6M165.1 263.5l-.6 1.9M165.4 262.3l-.1 .6M172.1 260.5v2.2M172.1 263.4v.6"/>
<path d="M172.1 264.6v2.2M172.1 267.5v.6M172.1 268.7v2.2M172.1 271.6v.6M172.1 272.8v2.3M182.8 260.2l.2 .6M183.2 261.4l.6 1.9M184 263.9l.2 .6M184.4 265.1l.6 1.8M185.2 267.5l.2 .6M185.6 268.7l.6 1.9M186.4 271.2l.2 .6"/>
<path d="M186.8 272.4l.6 1.8M188.8 262.3l.2 .6M189.2 263.5l.6 1.9M190 266l.2 .6M190.4 267.2l.6 1.8M191.1 269.6l.2 .6M191.5 270.8l.6 1.9M195.8 260.7l1.2 1.7M197.4 262.9l.4 .5M198.2 263.9l1.1 1.6M199.7 266.1l.4 .5M200.5 267.1l1.1 1.6"/>
<path d="M202.2 261l1.2 1.6M203.8 263.1l.3 .5M204.5 264.1l1.2 1.7M323.6 269v2.1M323.6 271.7v.7M323.6 273v2.1M332.1 260.4v.7M332.1 261.7v1.9M332.1 264.3v.6M332.1 265.5v1.9M332.1 268.1v.6M332.1 269.3v1.9"/>
<path d="M332.1 271.9v.6M332.1 273.1v2"/>
</g>
<g font-size="5.5">
<text x="399.2" y="404.6">Jet Engine</text>
<text x="391.8" y="412.6">CREO with Chris</text>
</g>
<g font-size="5.2">
<text x="67.6" y="12.6">4</text>
<text x="209.2" y="12.6">3</text>
<text x="351.1" y="12.7">2</text>
<text x="488.2" y="12.6">1</text>
<text x="434.3" y="29.6">Petrol Turbine Two</text>
<text x="3.9" y="58">D</text>
<text x="552.3" y="58.2">D</text>
<text x="122.2" y="82.8">2</text>
<text x="188.4" y="81">10</text>
<text x="211.6" y="84.4">2 THICK</text>
<text x="244.7" y="92.3">1</text>
<text x="142.8" y="113.5">SECTION B-B</text>
<text x="190.2" y="120.4">R1</text>
<text x="324.9" y="144">20</text>
<text x="226.1" y="157.6">Axis Pattern</text>
<text x="302.9" y="161.7">5</text>
<text x="347.2" y="158">5</text>
<text x="551.8" y="161.1">C</text>
<text x="5.1" y="163.4">C</text>
<text x="108.3" y="166.9">Ry0.5</text>
<text x="226.1" y="163.6">20 members</text>
<text x="351.1" y="163.9">2</text>
<text x="343.7" y="171.9">R1</text>
<text x="378.9" y="202.4">5</text>
<text x="279.2" y="205.5">91.71</text>
<text x="302.3" y="206">89.64</text>
<text x="392.1" y="204.7">95</text>
<text x="401.3" y="204.2">97.07</text>
<text x="342.3" y="221.4">28</text>
<text x="358.1" y="220.2">33</text>
<text x="5.1" y="271.5">B</text>
<text x="293.8" y="283.7">SECTION</text>
<text x="318.8" y="283.7">A-A</text>
<text x="3.9" y="375.3">A</text>
<text x="470.8" y="378">Petrol Turbine Two</text>
<text x="552.2" y="378.2">A</text>
<text x="460.4" y="388.8">Creo Parametric 7.0</text>
<text x="448.1" y="394.7">Beginner to Advanced Course</text>
<text x="455.2" y="405.7">Size C</text>
<text x="537.3" y="406.3">CJR</text>
<text x="65.3" y="424.7">4</text>
<text x="209.3" y="424">3</text>
<text x="346.2" y="424.2">2</text>
<text x="486.4" y="424.2">1</text>
</g>
<g font-size="5.2" fill="#00509b">
<text x="522" y="29.3">28/02/21</text>
<text x="503.1" y="413.7">Sheet 1 of 1</text>
</g>
<g font-size="3.3">
<text x="448.7" y="22.7">Drawing for educational purposes only</text>
<text x="395.8" y="374.5">Unless otherwise</text>
<text x="395.8" y="378.3">specified:</text>
<text x="395.8" y="385.9">-Tolerances:</text>
<text x="395.8" y="389.7">ISO 2768</text>
<text x="395.8" y="397.3">-Dimensions [mm]</text>
</g>
</svg>
